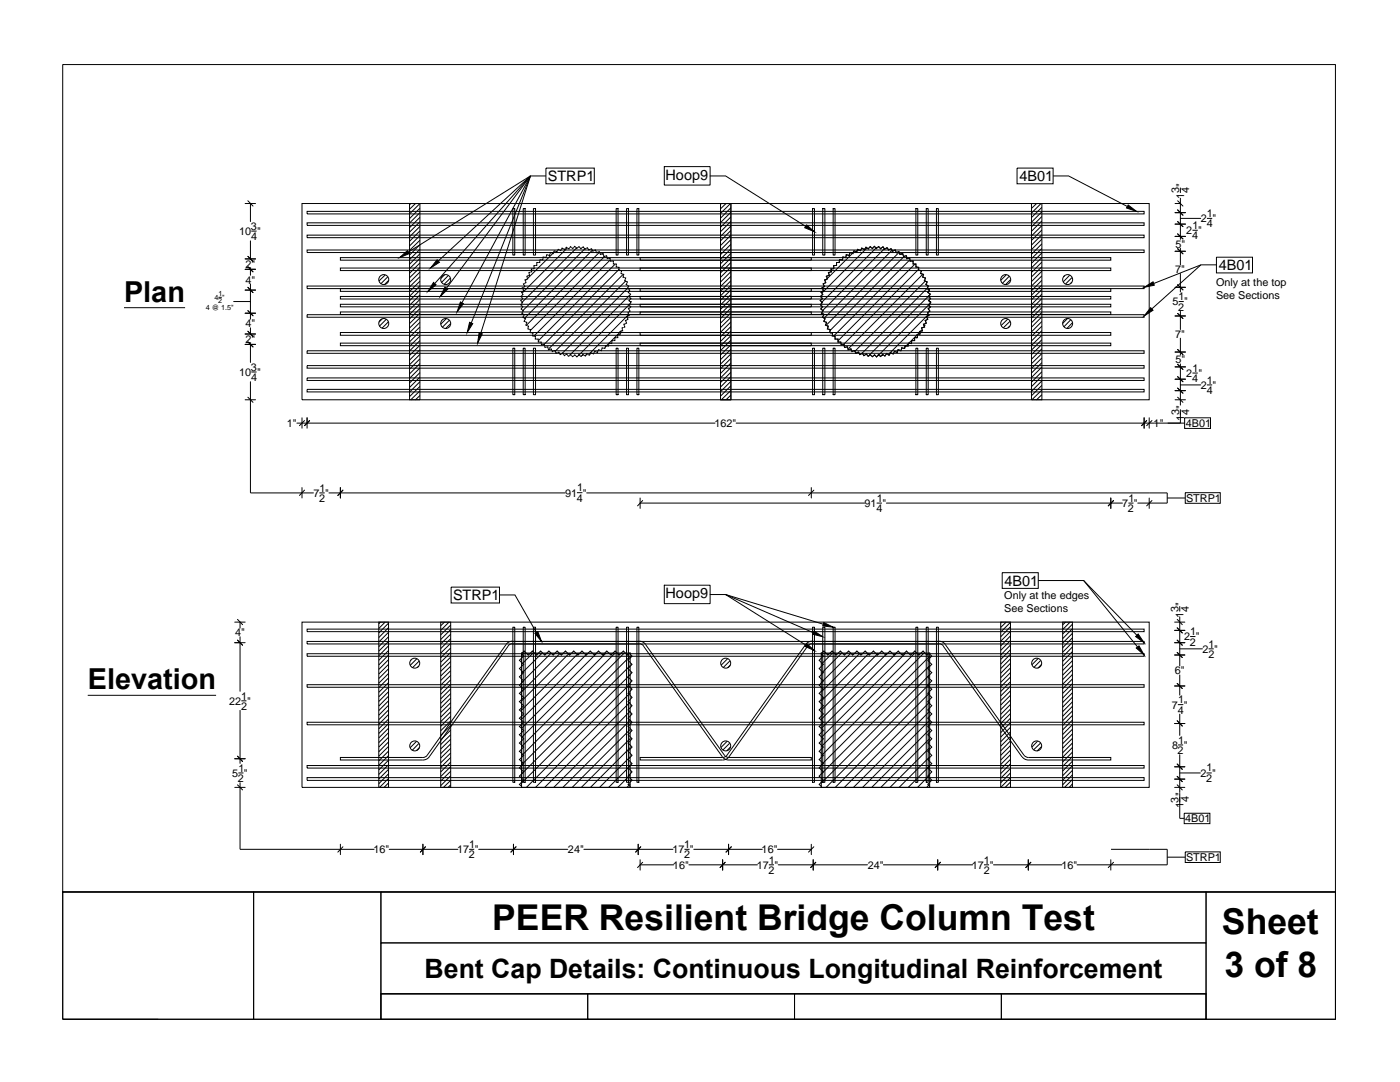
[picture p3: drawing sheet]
<svg xmlns="http://www.w3.org/2000/svg" width="279mm" height="216mm" viewBox="0 0 279 216" stroke-linecap="round" stroke-linejoin="round" font-family="sans-serif">
<!-- layer: Outline -->
<path d="M60.3 40.6h169v39.2h-169zM60.3 124.1h169v33h-169z" fill="none" stroke="#000" stroke-width=".2"/>
<!-- layer: Longitudnial_Reinf -->
<g fill="none" stroke="#000" stroke-width=".2">
<path d="M203 33.5h7.2v3.2h-7.2zM210.2 35.1h3.1l11.7 6.1M235.6 37.4v1.1M235.6 39.6v1M61.3 42.2h167v.5h-167zM61.3 44.5h167v.5h-167zM61.3 46.9h167v.5h-167zM61.3 49.9h167v.5h-167zM61.3 57.1h167v.5h-167zM234.5 40.6h1.1v7.2M234.5 42.4h2.1M234.5 44.7h2.1"/>
<path d="M234.5 47.2h2.1M234.5 50.1h2.1M234.5 57.3h2.1M235.6 43.6h4M235.6 49.5v3.3M235.6 54.6v3.7M238 45.9h1M239.7 52.8l-9.5 3.8M240.9 43.6h1M242.8 52.8h-3.1l-9.8 8.9M242.8 51.3h7.2v3.2h-7.2zM61.3 77.7h167v.5h-167z"/>
<path d="M61.3 75.4h167v.5h-167zM61.3 73h167v.5h-167zM61.3 62.8h167v.5h-167zM61.3 70h167v.5h-167zM234.5 63h2.1M234.5 70.2h2.1M234.5 73.2h2.1M234.5 75.7h2.1M234.5 77.9h2.1M234.5 79.8h2.1M235.2 60.2h1M235.6 76.8h4"/>
<path d="M235.6 72.6v8.2M235.6 62.1v3.7M235.6 67.5v3.3M238 74.4h1M240.9 76.8h1M59.3 84.4h83.4M60.3 83.4v2M61.3 83.4v2M146.9 84.4h83.5M228.3 83.4v2M229.3 83.4v2M235.6 81.7v2.7h-5.1"/>
<path d="M200 114.3h7.2v3.1h-7.2zM207.2 115.8h9.1l10.7 13.3M216.3 115.8l10.6 11M61.3 130.4h167v.6h-167zM61.3 125.5h167v.5h-167zM61.3 136.6h167v.5h-167zM61.3 128h167v.5h-167zM234.4 125.8h2.1M234.4 124.1h2.1M234.4 128.2h2.1M234.4 130.7h2.1M234.4 136.9h2.1"/>
<path d="M235.4 123.1v9.8M235.4 129.5h4.6M235.4 121v1M235.4 134.7v4M237.5 127h1.1M241.2 129.5h1M61.3 155.2h167v.5h-167zM61.3 152.8h167v.5h-167zM61.3 144.1h167v.5h-167zM234.4 144.4h2.1M234.4 153h2.1M234.4 155.5h2.1"/>
<path d="M234.4 157.1h2.1M235.1 140.6h1.1M235.1 148.6h1M235.4 154.2h4.2M235.4 150.6v7.5M235.4 142.5v4.2M235.4 158.3v5M240.8 154.2h1"/>
</g>
<!-- layer: Stirrups -->
<g fill="none" stroke="#000" stroke-width=".2">
<path d="M105.9 35.1l-24.4 15.2M105.9 35.1l-18.5 17M105.9 35.1l-19.1 21.5M105.9 35.1l-16.8 22.4M105.9 35.1l-13.7 25.3M105.9 35.1l-11.8 29.3M109 35.1h-3.1l-9.9 31.4M109 33.5h9.6v3.2h-9.6zM43.6 59.3h.7M48.9 40.6h2.1M48.9 51.7h2.1M48.9 53.7h2.1"/>
<path d="M48.9 57.9h2.1M50 40.6v3.6M50 48.1v3.7M50 53.6v1.3M50 56.7v7M50.2 46.1h1M67.9 59.2h94v.5h-94zM67.9 57.6h94v.5h-94zM67.9 53.5h94v.5h-94zM67.9 51.4h94v.5h-94zM127.7 59.2h94v.5h-94zM127.7 57.6h94v.5h-94z"/>
<path d="M127.7 53.5h94v.5h-94zM127.7 51.4h94v.5h-94zM46.6 60.2h3.4M48.9 62.5h2.1M48.9 66.6h2.1M48.9 68.7h2.1M48.9 79.8h2.1M50 76.2v22.2h12.6M50 65.4v1.4M50 68.6v3.7M50.2 74.2h1M67.9 68.5h94v.5h-94z"/>
<path d="M67.9 66.4h94v.5h-94zM67.9 62.2h94v.6h-94zM67.9 60.7h94v.5h-94zM127.7 68.5h94v.5h-94zM127.7 66.4h94v.5h-94zM127.7 62.2h94v.6h-94zM127.7 60.7h94v.5h-94zM60.3 97.3v2.1M63.7 98.4h1.1M65.6 98.4h47.2M67.9 97.3v2.1M115.1 98.3h1.1"/>
<path d="M117.1 98.4h115.8v2h-5.8M127.7 99.4v2M161.9 97.3v2.1M221.7 99.4v2M229.3 99.4v2M90 117.2h9.7v3.1h-9.7zM99.7 118.7h3.1l4.2 7.5M127.7 100.4h44.8M174.9 100.4h1.1M176.9 100.4h47.1M225.2 100.4h1M46.8 128.2h2.1"/>
<path d="M46.8 124.1h2.1M47.9 124.1v1.2M47.9 127.1v10.8M48.2 139.8h1M101 128.6l-15.9 22.3-.7 .2h-16.5v.6h16.5a1.55 1.55 0 0 0 1.3-.7l15.7-22.1M102.2 128h25.4M102.2 127.9a1.55 1.55 0 0 0-1.2 .7M127.6 127.9a1.55 1.55 0 0 1 1.3 .7M128.4 128.9l15.8 22.1M128.4 128.9l-.6-.4h-25.6l-.4 .1-.4 .3M128.8 128.6l15.8 22.1 .3 .3 .5 .1M160.8 128.6l-15.7 22.1"/>
<path d="M161.2 128.9l-15.7 22.1a1.55 1.55 0 0 1-1.3 .7h-16.5v-.6h16.5l.5-.1 .4-.3M162 128h25.4M162.1 127.9a1.55 1.55 0 0 0-1.3 .7M187.4 127.9a1.55 1.55 0 0 1 1.3 .7M188.2 128.9l15.8 22.1a1.55 1.55 0 0 0 1.2 .7M188.3 128.9l-.4-.3-.5-.1h-25.6l-.6 .4M188.7 128.6l15.7 22.1M46.8 151.4h2.1M46.8 157.1h2.1M47.6 154.2h1M47.9 141.7v10.6M47.9 156.2v13.3h26.8"/>
<path d="M144.2 151a1.55 1.55 0 0 0 1.2 .7M145.4 151.1h16.5v.6h-16.5M204.4 150.7l.4 .3 .4 .1M205.2 151.1h16.5v.6h-16.5M67.9 168.5v2M77.7 169.5h13.7M84.4 168.5v2M93.6 169.5h1M95.5 169.5h17.8M102.5 168.5v2M116.5 169.5h17.8M127.4 168.5v2"/>
<path d="M127.7 171.5v2.1M127.7 172.6h6.8M136.6 169.5h1M137.5 172.6h13.7M138.5 169.5h13.6M144.2 171.5v2.1M145.4 168.5v2M153.4 172.6h1.1M155.2 169.5h6.7M155.3 172.6h17.8M161.9 168.5v2M162.3 171.5v2.1"/>
<path d="M176.3 172.6h17.8M187.1 171.5v2.1M196.4 172.6h1M198.3 172.6h13.6M205.2 171.5v2.1M221.7 171.5v2.1M221.7 169.5h11.2v3.1h-17.9"/>
</g>
<!-- layer: Corrugated_Duct -->
<g fill="none" stroke="#000" stroke-width=".2">
<path d="M105.8 54.3l-.2 .1 .1 .6-.6 .1 .2 .5-.5 .3 .2 .5-.5 .3 .3 .5-.6 .3 .3 .5-.4 .3 .3 .5-.4 .4 .3 .4-.4 .4 .4 .4-.4 .4 .4 .4-.3 .5 .5 .3-.4 .5 .5 .3-.3 .5 .6 .3-.3 .5 .5 .2-.2 .6 .6 .2-.1 .3M109.8 50.7l-.1 .3-.6-.2-.1 .6-.6-.1-.1 .6-.5-.1-.1 .6h-.6v.6h-.6l.1 .6-.6 .1 .1 .5-.2 .1M110.6 50.3l-5.6 5.6M111.2 50v.3l-.6-.2-.2 .5-.6-.2v.2M111.2 50h.1M113.2 49.5l-9 9M115.2 49.4l-11.1 11M116.8 49.5l-12.5 12.6M117 49.6l-.3 .2-.3-.6-.5 .4-.3-.4-.5 .4-.4-.4-.4 .4-.4-.4-.4 .5-.5-.4-.3 .5-.5-.3-.3 .5-.5-.2-.1 .2M117 49.6l.2-.2 .3 .5 .6-.3 .2 .5 .3-.1M118.3 49.9l-13.7 13.7M118.6 50l.3-.1 .2 .5 .5-.2 .2 .6 .3-.2"/>
<path d="M119.6 50.4l-14.5 14.4M120.1 50.7l.3-.1 .1 .6 .6-.2 .1 .6 .6-.1v.6h.6v.6h.6v.6l.6 .1-.1 .5 .6 .1-.1 .3M120.1 50.7h.1M120.8 51.1l-15 14.9M121.8 51.8l-15.3 15.3M122.8 52.7l-15.4 15.3M123.6 53.7l-15.2 15.1M124 54.3l-.1 .3 .6 .2-.1 .2M124.3 54.8l-14.8 14.8M124.4 55l-.1 .3 .6 .2-.2 .5 .5 .2-.1 .3M124.9 56l-14.2 14.2M125.1 56.5l-.1 .3 .5 .3-.3 .5 .5 .3-.2 .2"/>
<path d="M125.4 57.4l-13.3 13.2M125.5 58.1l-.1 .2 .4 .4-.1 .2M125.7 58.9l-.2 .3 .4 .3-.4 .5 .3 .2M125.7 58.9l-12 12M164 58.9l-.3 .3 .5 .4-.5 .4 .4 .4-.4 .4 .5 .4-.2 .2M164.2 57.7l.2 .3-.5 .3 .3 .5-.3 .1M165.6 54.3l-.3 .1 .2 .6-.6 .1 .2 .5-.5 .3 .2 .5-.5 .3 .2 .5-.5 .3 .2 .2M165.8 53.9l.1 .3-.3 .1M169.5 50.7v.3l-.6-.2-.1 .6-.6-.1-.1 .6-.6-.1v.6h-.6v.6h-.5v.6l-.6 .1 .1 .2M170.4 50.3l-5.6 5.6M171.1 50l.1-.2 .5 .2 .3-.5 .5 .3 .3-.5 .5 .4 .4-.5 .4 .4 .4-.4 .4 .4 .5-.4 .4 .4 .4-.4 .3 .6 .5-.4 .3 .5 .5-.3 .3 .5 .3-.1M171.1 50h.1"/>
<path d="M171.1 50l-.1 .3-.6-.2-.2 .5-.5-.2-.2 .2M173 49.5l-9 9M174.9 49.4l-11 11M176.6 49.5l-12.5 12.6M178.1 49.9l-13.7 13.7M178.4 50l.3-.1 .2 .5 .5-.2 .2 .6 .3-.2M179.4 50.4l-14.4 14.4M179.9 50.7l.3-.1 .1 .6 .3-.1M179.9 50.7h.1M180.5 51.1l-14.9 14.9M180.6 51.1l.3-.1 .1 .6 .6-.1v.3M181.6 51.8v.3h.6v.6h.6v.3"/>
<path d="M181.6 51.8l-15.2 15.3M182.6 52.7l-15.4 15.3M182.8 53v.3l.5 .1v.5l.6 .1-.1 .3M183.4 53.7l-15.2 15.1M183.8 54.3l-.1 .3 .6 .2-.2 .5 .3 .1M184.1 54.8l-14.8 14.8M184.4 55.4l.3 .1-.2 .5 .5 .2-.1 .3M184.7 56l-14.2 14.2M184.9 56.5l-.1 .3 .5 .3-.3 .5 .3 .1M185.2 57.4l-13.3 13.2M185.2 57.7l.3 .2-.3 .4 .5 .4-.2 .2M185.2 57.7h.1"/>
<path d="M185.5 58.9l-.2 .3 .4 .3-.4 .5 .2 .2M185.5 58.9l-12.1 12M105.4 65.3v.3l.5 .2-.1 .3M105.9 66.1l-.1 .3h.3M106.1 66.4h.3l-.1 .6 .6 .1-.1 .6h.6v.6h.6l.1 .5h.6v.2M108.7 69.1v.2l.6-.1 .2 .6 .5-.2 .2 .6 .6-.3 .2 .6 .5-.3 .3 .6 .5-.3 .2 .3M112.5 70.7l.1 .3 .5-.4 .3 .5 .3-.1M113.7 70.9l.2-.1 .4 .4 .4-.4 .4 .4 .4-.4 .5 .3 .1-.2M116.1 70.9h.1M117 70.8l-.2 .2-.5-.3-.2 .3M117 70.8h.1M117.4 70.7l-.3-.2-.1 .3"/>
<path d="M121.1 69.1l-.3-.1-.1 .5-.5-.1-.2 .6-.5-.2-.3 .5-.5-.2-.3 .5-.5-.2-.3 .5-.2-.1M123 67.4h-.3v.6h-.6v.6l-.6-.1-.1 .6-.3-.1M123.8 66.4v.3l-.6 .1 .1 .6h-.3M123.8 66.4h.1M124.1 66l-3.4 3.4M124.4 65.3l-.3 .1 .2 .6-.6 .1 .1 .3M125.1 63.9h-.3l.2 .6-.5 .2 .2 .5-.3 .2M125.4 62.8l-7.9 7.9M125.5 62.2l-.2 .2 .3 .5-.5 .3 .2 .5-.2 .2M125.7 60.6l-10.3 10.4M125.8 60.2h.1M125.8 60.2l.1 .2-.4 .4 .4 .4-.5 .4 .4 .5-.3 .1"/>
<path d="M163.9 61.4l-.1 .3 .5 .3-.4 .5 .3 .2M164.2 62.7l.2 .1-.2 .5 .5 .3-.3 .5 .6 .2-.3 .6 .6 .2-.1 .3M164.2 62.7h.1M165.2 65.3l-.1 .3 .6 .2-.1 .6h.2M165.8 66.4h.1M165.9 66.4h.2v.6l.6 .1v.6h.5v.6h.6l.1 .5h.6v.2M168.5 69.1l.1 .2 .5-.1 .2 .6 .5-.2 .2 .6 .6-.3 .2 .6 .5-.3 .3 .6 .3-.2M171.9 70.6l.2-.1 .1 .3M172.2 70.7l.2 .3 .5-.4 .4 .5 .2-.1M173.5 70.9l.2-.1 .4 .4 .4-.4 .4 .4 .4-.4 .5 .3 .2-.2M176 70.9h.1M177.2 70.7l-.3-.2-.3 .5-.5-.3-.1 .3"/>
<path d="M181 69.1l-.3-.1-.2 .5-.6-.1-.1 .6-.6-.2-.1 .5-.6-.2-.2 .5-.6-.2-.3 .5-.2-.1M182.8 67.4h-.3v.6h-.6v.6l-.6-.1-.1 .6-.2-.1M183.6 66.4v.3l-.6 .1 .1 .6h-.3M183.6 66.4h.1M183.9 66l-3.4 3.4M184.2 65.3l-.3 .1 .2 .6-.6 .1 .1 .3M184.4 65l.1 .2-.3 .2M184.4 65h.1M184.9 63.9h-.3l.3 .6-.6 .2 .1 .3M185.2 62.8l-7.9 7.9M185.3 62.7l.1 .2-.5 .3 .3 .5-.3 .2M185.5 60.2h.1"/>
<path d="M185.5 60.2l.2 .2-.4 .4 .4 .4-.5 .4 .4 .5-.5 .3 .1 .3M185.5 60.6l-10.3 10.4M104.1 130.3h21.7v26.8h-21.7zM104.5 130.3l-.4 .4M106.4 130.3l-2.3 2.3M108.2 130.3l-4.1 4.1M110 130.3l-5.9 5.9M111.8 130.3l-7.7 7.8M113.7 130.3l-9.6 9.6M115.5 130.3l-11.4 11.4M117.3 130.3l-13.2 13.2M119.1 130.3l-15 15"/>
<path d="M120.9 130.3l-16.8 16.9M122.8 130.3l-18.7 18.7M124.6 130.3l-20.5 20.5M125.8 134.6l-.5 .5 .8 .8-.8 .8 .8 .8-.8 .9 .8 .8-.8 .8 .8 .8-.8 .9 .8 .8-.8 .8 .8 .8-.8 .9 .8 .8-.8 .8 .8 .8-.8 .9 .8 .8-.8 .8 .8 .8-.8 .9 .8 .8-.8 .8 .8 .8-.8 .9 .8 .8-.8 .8 .5 .4v.2M125.8 134.6l.3-.4-.8-.8 .8-.8-.8-.8 .8-.9-.3-.4v-.2l-.6 .4-.8-.8-.8 .8-.8-.8-.9 .8-.8-.8-.8 .8-.8-.8-.9 .8-.8-.8-.8 .8-.9-.8-.8 .8-.8-.8-.8 .8-.9-.8-.8 .8-.8-.8-.8 .8-.9-.8-.8 .8-.8-.8-.8 .8-.9-.8-.8 .8-.8-.8-.5 .4v.2l.4 .4-.8 .9 .8 .8-.8 .8 .8 .8-.8 .9 .8 .8-.8 .8 .8 .8-.8 .9 .8 .8-.8 .8 .8 .8-.8 .9 .8 .8-.8 .8 .8 .8-.8 .9 .4 .3M125.8 131l-21.7 21.6M125.8 132.8l-21.7 21.6M125.8 134.6l-21.7 21.7M125.8 136.5l-20.7 20.6M125.8 138.3l-18.9 18.8M163.9 130.3h21.6v26.8h-21.6zM164.3 130.3l-.4 .4"/>
<path d="M166.1 130.3l-2.2 2.3M168 130.3l-4.1 4.1M169.8 130.3l-5.9 5.9M171.6 130.3l-7.7 7.8M173.5 130.3l-9.6 9.6M175.3 130.3l-11.4 11.4M177.1 130.3l-13.2 13.2M178.9 130.3l-15 15M180.7 130.3l-16.8 16.9M182.6 130.3l-18.7 18.7M184.4 130.3l-20.5 20.5M185.5 134.6l.5-.4-.8-.8 .8-.8-.8-.8 .8-.9-.5-.4v-.2l-.5 .4-.8-.8-.8 .8-.8-.8-.9 .8-.8-.8-.8 .8-.8-.8-.9 .8-.8-.8-.8 .8-.8-.8-.9 .8-.8-.8-.8 .8-.8-.8-.9 .8-.8-.8-.8 .8-.8-.8-.9 .8-.8-.8-.8 .8-.8-.8-.9 .8-.8-.8-.5 .4v.2l.4 .4-.8 .9 .8 .8-.8 .8 .8 .8-.8 .9 .8 .8-.8 .8 .8 .8-.8 .9 .8 .8-.8 .8 .8 .8-.8 .9 .8 .8-.8 .8 .8 .8-.8 .9 .4 .3"/>
<path d="M185.5 134.6l-.3 .5 .8 .8-.8 .8 .8 .8-.8 .9 .8 .8-.8 .8 .8 .8-.8 .9 .8 .8-.8 .8 .8 .8-.8 .9 .8 .8-.8 .8 .8 .8-.8 .9 .8 .8-.8 .8 .8 .8-.8 .9 .8 .8-.8 .8 .8 .8-.8 .9 .8 .8-.8 .8 .3 .4v.2M185.5 131l-21.6 21.6M185.5 132.8l-21.6 21.6M185.5 134.6l-21.6 21.7M185.5 136.5l-20.6 20.6M185.5 138.3l-18.8 18.8M104.1 145.3l.4 .5-.8 .8 .8 .8-.8 .9 .8 .8-.8 .8 .8 .8-.8 .9 .8 .8-.8 .8 .8 .8-.4 .4M104.1 154.4l-.4 .5 .8 .8-.8 .8 .4 .4v.2M125.8 140.1l-17.1 17M125.8 141.9l-15.3 15.2M125.8 143.7l-13.5 13.4M125.8 145.6l-11.6 11.5"/>
<path d="M125.8 147.4l-9.8 9.7M125.8 149.2l-8 7.9M125.8 151l-6.1 6.1M125.8 152.8l-4.3 4.3M125.8 154.7l-2.5 2.4M125.8 156.5l-.7 .6M163.9 154.4l-.4 .5 .8 .8-.8 .8 .4 .4v.2M163.9 145.3l.4 .5-.8 .8 .8 .8-.8 .9 .8 .8-.8 .8 .8 .8-.8 .9 .8 .8-.8 .8 .8 .8-.4 .4M185.5 140.1l-17 17M185.5 141.9l-15.2 15.2M185.5 143.7l-13.3 13.4M185.5 145.6l-11.5 11.5"/>
<path d="M185.5 147.4l-9.7 9.7M185.5 149.2l-7.9 7.9M185.5 151l-6.1 6.1M185.5 152.8l-4.2 4.3M185.5 154.7l-2.4 2.4M185.5 156.5l-.6 .6"/>
</g>
<!-- layer: 0 -->
<g fill="none" stroke="#000" stroke-width=".2">
<path d="M49.5 40.1l1 1M49.5 51.2l1 1M49.5 53.2l1 1M49.5 57.3l1 1.1M235 41.9l1.1 1M235 40.1l1.1 1M235 44.2l1.1 1M235 46.7l1.1 1M235 49.6l1.1 1M235 56.8l1.1 1M49.5 62l1 1M49.5 66.1l1 1.1"/>
<path d="M49.5 68.2l1 1M49.5 79.3l1 1M235 62.5l1.1 1.1M235 69.7l1.1 1.1M235 72.7l1.1 1M235 75.2l1.1 1M235 77.4l1.1 1.1M235 79.3l1.1 1M60.8 83.9l-1 1M60.8 97.8l-1 1.1M61.8 83.9l-1 1M68.4 97.8l-1 1.1"/>
<path d="M128.3 99.9l-1.1 1M162.4 97.8l-1 1.1M222.2 99.9l-1 1M228.8 83.9l-1 1M229.9 83.9l-1.1 1M229.9 99.9l-1.1 1M232.9 99.4h3.6M233 84.4h3.4M236.4 83.4h5.2v2.1h-5.2zM236.5 98.3h7v2.1h-7zM47.4 127.7l1 1M47.4 123.6l1 1"/>
<path d="M234.9 125.3l1.1 1M234.9 123.6l1.1 1M234.9 127.7l1.1 1M234.9 130.2l1.1 1M234.9 136.4l1.1 1M47.4 150.9l1 1M47.4 156.6l1 1M234.9 143.8l1.1 1.1M234.9 152.5l1.1 1M234.9 154.9l1.1 1.1M234.9 156.6l1.1 1M68.4 169l-1 1"/>
<path d="M84.9 169l-1 1M103 169l-1 1M127.9 169l-1 1M128.3 172.1l-1.1 1M144.7 172.1l-1 1M146 169l-1.1 1M162.4 169l-1 1M162.8 172.1l-1 1M187.7 172.1l-1.1 1M205.7 172.1l-1 1M222.2 172.1l-1 1M232.9 171h3.6"/>
<path d="M235.4 163.3h.9M236.3 162.3h5.2v2.1h-5.2zM236.5 170h7v2.1h-7z"/>
</g>
<!-- layer: Annotations -->
<g fill="none" stroke="#000" stroke-width=".2">
<path d="M24.8 61.4h12.1M17.5 138.7h25.6M12.5 178h254v25.4h-254zM12.5 178h38.1v25.4h-38.1zM50.6 178h25.4v25.4h-25.4zM76 178h164.7v10.1h-164.7zM240.7 178h25.8v25.4h-25.8zM76 188.1h164.7v10.2h-164.7zM76 198.3h164.7v5.1h-164.7zM76 198.3h41.3v5.1h-41.3zM117.3 198.3h41.3v5.1h-41.3zM158.6 198.3h41.2v5.1h-41.2z"/>
<path d="M199.8 198.3h40.9v5.1h-40.9z"/>
</g>
<!-- layer: PVC-Ducts -->
<g fill="none" stroke="#000" stroke-width=".2">
<path d="M76.9 54.9l-1.3 1.2M77.4 55.3l-1.4 1.3M77.5 56l-.7 .7M81.7 40.6h2.1v39.2h-2.1zM82 40.6l-.3 .3M82.9 40.6l-1.2 1.2M83.8 40.6l-2.1 2.1M83.8 41.5l-2.1 2.1M83.8 42.4l-2.1 2.1M83.8 43.4l-2.1 2M83.8 44.3l-2.1 2M83.8 45.2l-2.1 2.1"/>
<path d="M83.8 46.1l-2.1 2M83.8 47l-2.1 2.1M83.8 47.9l-2.1 2.1M83.8 48.8l-2.1 2.1M83.8 49.8l-2.1 2M83.8 50.6l-2.1 2.1M83.8 51.6l-2.1 2M83.8 52.5l-2.1 2M83.8 53.4l-2.1 2M83.8 54.3l-2.1 2.1M83.8 55.2l-2.1 2M83.8 56.1l-2.1 2.1"/>
<path d="M83.8 57l-2.1 2.1M83.8 57.9l-2.1 2.1M83.8 58.9l-2.1 2M83.8 59.7l-2.1 2.1M88.7 54.8l-.7 .8M89.5 55l-1.4 1.4M89.9 55.5l-1.3 1.2M143.8 40.6h2.1v39.2h-2.1zM144 40.6l-.2 .2M144.9 40.6l-1.1 1.1M145.8 40.6l-2 2M145.9 41.5l-2.1 2"/>
<path d="M145.9 42.3l-2.1 2.1M145.9 43.3l-2.1 2.1M145.9 44.2l-2.1 2M145.9 45.1l-2.1 2.1M145.9 46l-2.1 2.1M145.9 46.9l-2.1 2.1M145.9 47.8l-2.1 2.1M145.9 48.7l-2.1 2.1M145.9 49.7l-2.1 2M145.9 50.6l-2.1 2M145.9 51.5l-2.1 2M145.9 52.4l-2.1 2.1"/>
<path d="M145.9 53.3l-2.1 2M145.9 54.2l-2.1 2.1M145.9 55.1l-2.1 2.1M145.9 56l-2.1 2.1M145.9 57l-2.1 2M145.9 57.8l-2.1 2.1M145.9 58.8l-2.1 2M145.9 59.7l-2.1 2M200.8 54.8l-1.1 1.1M201.4 55.1l-1.3 1.4M201.7 55.8l-1 1M205.9 40.6h2v39.2h-2z"/>
<path d="M205.9 40.6v.1M206.9 40.6l-1 1M207.8 40.6l-1.9 1.9M207.9 41.4l-2 2M207.9 42.3l-2 2M207.9 43.2l-2 2.1M207.9 44.1l-2 2.1M207.9 45l-2 2.1M207.9 45.9l-2 2.1M207.9 46.8l-2 2.1M207.9 47.7l-2 2.1M207.9 48.7l-2 2"/>
<path d="M207.9 49.6l-2 2M207.9 50.5l-2 2M207.9 51.4l-2 2M207.9 52.3l-2 2.1M207.9 53.2l-2 2.1M207.9 54.1l-2 2.1M207.9 55l-2 2.1M207.9 55.9l-2 2.1M207.9 56.9l-2 2M207.9 57.8l-2 2M207.9 58.7l-2 2.1M207.9 59.6l-2 2.1"/>
<path d="M212.5 55l-.3 .2M213.5 54.9l-1.3 1.3M213.9 56.4l-.3 .2M213.9 55.4l-1.3 1.3M76.3 63.6l-.7 .7M77.1 63.7l-1.4 1.4M77.5 64.2l-1.3 1.3M83.8 60.7l-2.1 2.1M83.8 61.6l-2.1 2M83.8 62.5l-2.1 2.1M83.8 63.4l-2.1 2.1M83.8 64.3l-2.1 2.1"/>
<path d="M83.8 65.2l-2.1 2.1M83.8 66.1l-2.1 2.1M83.8 67.1l-2.1 2M83.8 68l-2.1 2M83.8 68.9l-2.1 2M83.8 69.8l-2.1 2.1M83.8 70.7l-2.1 2.1M83.8 71.6l-2.1 2.1M83.8 72.5l-2.1 2.1M83.8 73.4l-2.1 2.1M83.8 74.4l-2.1 2M83.8 75.2l-2.1 2.1"/>
<path d="M83.8 76.2l-2.1 2M83.8 77.1l-2.1 2M83.8 78l-1.8 1.8M83.8 78.9l-.9 .9M89.1 63.6l-1.1 1.1M89.7 63.9l-1.4 1.4M89.9 64.6l-1 .9M145.9 60.6l-2.1 2.1M145.9 61.5l-2.1 2.1M145.9 62.4l-2.1 2.1M145.9 63.3l-2.1 2.1M145.9 64.2l-2.1 2.1"/>
<path d="M145.9 65.2l-2.1 2M145.9 66.1l-2.1 2M145.9 67l-2.1 2M145.9 67.9l-2.1 2M145.9 68.8l-2.1 2M145.9 69.7l-2.1 2.1M145.9 70.6l-2.1 2.1M145.9 71.5l-2.1 2.1M145.9 72.4l-2.1 2.1M145.9 73.3l-2.1 2.1M145.9 74.3l-2.1 2M145.9 75.2l-2.1 2"/>
<path d="M145.9 76.1l-2.1 2.1M145.9 77l-2.1 2.1M145.9 77.9l-1.9 1.9M145.9 78.8l-1 1M145.9 79.7l-.1 .1M201.1 63.7l-1.3 1.3M201.5 65l-.3 .4M201.6 64.1l-1.4 1.3M207.9 60.5l-2 2.1M207.9 61.4l-2 2.1M207.9 62.3l-2 2.1M207.9 63.2l-2 2.1"/>
<path d="M207.9 64.1l-2 2.1M207.9 65.1l-2 2M207.9 66l-2 2M207.9 66.9l-2 2M207.9 67.8l-2 2.1M207.9 68.7l-2 2.1M207.9 69.6l-2 2.1M207.9 70.5l-2 2.1M207.9 71.4l-2 2.1M207.9 72.4l-2 2M207.9 73.3l-2 2M207.9 74.2l-2 2.1"/>
<path d="M207.9 75.1l-2 2M207.9 76l-2 2.1M207.9 76.9l-2 2.1M207.9 77.8l-2 2M207.9 78.8l-1 1M207.9 79.6l-.1 .2M213 63.6l-.9 .9M213.7 63.8l-1.4 1.4M214 64.4l-1.1 1.1M75.6 124.1h1.9v33h-1.9zM75.9 124.1l-.3 .4M76.9 124.1l-1.3 1.3"/>
<path d="M77.5 124.3l-1.9 2M77.5 126.2l-1.9 1.9M77.5 128l-1.9 1.9M77.5 129.8l-1.9 2M77.5 136.2l-1.9 1.9M77.5 138l-1.9 2M77.5 139.8l-1.9 2M77.5 125.2l-1.9 2M77.5 127.1l-1.9 1.9M77.5 128.9l-1.9 2M77.5 130.7l-1.9 2M77.5 131.6l-1.9 2"/>
<path d="M77.5 132.6l-1.9 1.9M77.5 133.4l-1.9 2M77.5 134.4l-1.9 1.9M77.5 135.3l-1.9 1.9M77.5 137.1l-1.9 1.9M77.5 138.9l-1.9 2M82.1 131.6l-.1 .1M83.2 131.5l-1.3 1.3M83.6 132.9l-.3 .3M83.6 131.9l-1.3 1.3M88 124.1h1.9v33h-1.9zM88.7 124.1l-.7 .8"/>
<path d="M89.6 124.1l-1.6 1.7M89.9 125.6l-1.9 2M89.9 127.4l-1.9 2M89.9 124.7l-1.9 2M89.9 126.5l-1.9 2M89.9 128.4l-1.9 1.9M89.9 129.3l-1.9 1.9M89.9 130.2l-1.9 1.9M89.9 131.1l-1.9 2M89.9 132l-1.9 2M89.9 132.9l-1.9 2M89.9 133.8l-1.9 2"/>
<path d="M89.9 134.8l-1.9 1.9M89.9 135.7l-1.9 1.9M89.9 136.6l-1.9 1.9M89.9 137.5l-1.9 2M89.9 138.4l-1.9 1.9M89.9 139.3l-1.9 2M145.2 131.5l-1.3 1.2M145.7 131.9l-1.4 1.3M145.7 132.7l-.5 .6M199.7 124.1h2v33h-2zM199.9 124.1l-.2 .2M200.8 124.1l-1.1 1.1"/>
<path d="M201.7 124.2l-2 1.9M201.7 125.1l-2 2M201.7 126l-2 1.9M201.7 126.9l-2 2M201.7 127.8l-2 2M201.7 128.7l-2 2M201.7 129.6l-2 2M201.7 130.5l-2 2M201.7 131.5l-2 1.9M201.7 132.3l-2 2M201.7 133.3l-2 1.9M201.7 134.2l-2 2"/>
<path d="M201.7 135.1l-2 1.9M201.7 136l-2 2M201.7 136.9l-2 2M201.7 137.9l-2 1.9M201.7 138.7l-2 2M201.7 139.7l-2 1.9M207.2 131.4l-1.3 1.2M207.7 131.8l-1.4 1.4M207.8 132.6l-.7 .7M212.1 124.1h1.9v33h-1.9zM212.7 124.1l-.6 .6M213.6 124.1l-1.5 1.5"/>
<path d="M214 124.6l-1.9 1.9M214 125.4l-1.9 2M214 126.4l-1.9 1.9M214 127.3l-1.9 2M214 128.2l-1.9 1.9M214 129.1l-1.9 2M214 130l-1.9 2M214 131l-1.9 1.9M214 131.8l-1.9 2M214 132.8l-1.9 1.9M214 133.7l-1.9 1.9M214 134.6l-1.9 1.9"/>
<path d="M214 135.5l-1.9 1.9M214 136.4l-1.9 2M214 137.3l-1.9 2M214 138.2l-1.9 2M214 139.1l-1.9 2M77.5 145.3l-1.9 1.9M77.5 140.7l-1.9 2M77.5 141.7l-1.9 1.9M77.5 142.6l-1.9 1.9M77.5 143.5l-1.9 1.9M77.5 144.4l-1.9 2M77.5 146.2l-1.9 2"/>
<path d="M77.5 147.1l-1.9 2M77.5 148.1l-1.9 1.9M77.5 148.9l-1.9 2M77.5 149.9l-1.9 1.9M77.5 150.8l-1.9 1.9M77.5 151.7l-1.9 1.9M77.5 152.6l-1.9 1.9M77.5 153.5l-1.9 2M77.5 154.4l-1.9 2M77.5 155.3l-1.7 1.8M77.5 156.2l-.8 .9M83.1 147.9l-1.2 1.3"/>
<path d="M83.6 148.4l-1.3 1.3M83.7 149.2l-.6 .6M89.9 140.2l-1.9 2M89.9 141.1l-1.9 2M89.9 142l-1.9 2M89.9 142.9l-1.9 2M89.9 143.9l-1.9 1.9M89.9 144.8l-1.9 1.9M89.9 145.7l-1.9 1.9M89.9 146.6l-1.9 2M89.9 147.5l-1.9 2M89.9 148.4l-1.9 2"/>
<path d="M89.9 149.3l-1.9 2M89.9 150.3l-1.9 1.9M89.9 151.1l-1.9 2M89.9 152.1l-1.9 1.9M89.9 153l-1.9 2M89.9 153.9l-1.9 1.9M89.9 154.8l-1.9 2M89.9 155.7l-1.4 1.4M89.9 156.6l-.5 .5M145.1 147.9l-1.2 1.3M145.6 148.3l-1.3 1.4M145.8 149.1l-.8 .7"/>
<path d="M201.7 140.6l-2 2M201.7 141.5l-2 1.9M201.7 142.4l-2 2M201.7 143.3l-2 2M201.7 144.2l-2 2M201.7 145.1l-2 2M201.7 146l-2 2M201.7 147l-2 1.9M201.7 147.8l-2 2M201.7 148.8l-2 1.9M201.7 149.7l-2 2M201.7 150.6l-2 1.9"/>
<path d="M201.7 151.5l-2 2M201.7 152.4l-2 2M201.7 153.3l-2 2M201.7 154.2l-2 2M201.7 155.2l-2 1.9M201.7 156.1l-1.1 1M201.7 157l-.2 .1M207.1 147.9l-1.2 1.2M207.7 148.3l-1.4 1.3M207.8 149l-.8 .8M214 140.1l-1.9 1.9M214 140.9l-1.9 2"/>
<path d="M214 141.9l-1.9 1.9M214 142.8l-1.9 2M214 143.7l-1.9 1.9M214 144.6l-1.9 2M214 145.5l-1.9 2M214 146.4l-1.9 2M214 147.3l-1.9 2M214 148.3l-1.9 1.9M214 149.2l-1.9 1.9M214 150.1l-1.9 1.9M214 151l-1.9 1.9M214 151.9l-1.9 2"/>
<path d="M214 152.8l-1.9 2M214 153.7l-1.9 2M214 154.6l-1.9 2M214 155.5l-1.5 1.6M214 156.4l-.6 .7"/>
<circle cx="76.6" cy="55.8" r=".99"/>
<circle cx="88.9" cy="55.8" r=".99"/>
<circle cx="200.7" cy="55.8" r=".99"/>
<circle cx="213.1" cy="55.8" r=".99"/>
<circle cx="76.6" cy="64.6" r=".99"/>
<circle cx="88.9" cy="64.6" r=".99"/>
<circle cx="200.7" cy="64.6" r=".99"/>
<circle cx="213.1" cy="64.6" r=".99"/>
<circle cx="82.8" cy="132.3" r=".99"/>
<circle cx="144.8" cy="132.3" r=".99"/>
<circle cx="206.9" cy="132.3" r=".99"/>
<circle cx="82.8" cy="148.8" r=".99"/>
<circle cx="144.8" cy="148.8" r=".99"/>
<circle cx="206.9" cy="148.8" r=".99"/>
</g>
<!-- layer: Hoop9x30 -->
<g fill="none" stroke="#000" stroke-width=".2">
<path d="M132.6 33.2h9.1v3.7h-9.1zM141.7 35.1h3.1l16 10.1M102.3 41.6h.4v9.3h-.4zM104.4 41.6h.4v9.3h-.4zM106.5 41.6h.4v9.3h-.4zM123 41.6h.3v9.3h-.3zM125 41.6h.4v9.3h-.4zM127.1 41.6h.4v9.3h-.4zM162.2 41.6h.3v9.3h-.3zM164.2 41.6h.4v9.3h-.4zM166.3 41.6h.4v9.3h-.4zM182.8 41.6h.4v9.3h-.4z"/>
<path d="M184.9 41.6h.3v9.3h-.3zM186.9 41.6h.4v9.3h-.4zM102.3 69.5h.4v9.3h-.4zM104.4 69.5h.4v9.3h-.4zM106.5 69.5h.4v9.3h-.4zM123 69.5h.3v9.3h-.3zM125 69.5h.4v9.3h-.4zM127.1 69.5h.4v9.3h-.4zM162.2 69.5h.3v9.3h-.3zM164.2 69.5h.4v9.3h-.4zM166.3 69.5h.4v9.3h-.4zM182.8 69.5h.4v9.3h-.4z"/>
<path d="M184.9 69.5h.3v9.3h-.3zM186.9 69.5h.4v9.3h-.4zM132.6 116.8h9.1v3.7h-9.1zM141.7 118.6h3.1l17.5 7.7M102.3 125.2h.4v30.9h-.4zM104.4 125.2h.4v30.9h-.4zM106.5 125.2h.4v30.9h-.4zM123 125.2h.3v30.9h-.3zM125 125.2h.4v30.9h-.4zM127.1 125.2h.4v30.9h-.4zM162.2 125.2h.3v30.9h-.3zM164.2 125.2h.4v30.9h-.4z"/>
<path d="M164.3 124.6l-19.5-6 16 10.1M166.3 125.2h.4v30.9h-.4zM182.8 125.2h.4v30.9h-.4zM184.9 125.2h.3v30.9h-.3zM186.9 125.2h.4v30.9h-.4z"/>
</g>
<!-- layer: Longitudnial_Reinf -->
<path d="M225.2 40.9l1.6 1.3-2-.7zM228.3 57.3l1.8-1.1 .3 .7zM229.6 61.4l.5 .5-1.8 1.1zM227.1 126.5l1.2 1.7-1.7-1.2zM226.8 129.3l.5-.4 1 1.8z" fill="#000" stroke="#000" stroke-width=".2"/>
<!-- layer: Hoop9x30 -->
<path d="M161 44.9l1.5 1.3-1.9-.8zM161 128.4l1.5 1.4-1.9-.8zM162.5 125.9l1.7 1.2-2-.6zM164.4 124.2l1.9 1-2.1-.3z" fill="#000" stroke="#000" stroke-width=".2"/>
<!-- layer: Stirrups -->
<path d="M79.7 51.4l1.6-1.4 .4 .6zM86.5 56.4l.5 .4-1.6 1.3zM87.2 51.8l.5 .5-1.8 1.2zM88.8 57.3l.6 .4-1.5 1.5zM91.9 60.3l.6 .3-1.3 1.6zM93.7 64.3l.6 .3-1.1 1.8zM95.6 66.4l.7 .2-1 1.9zM106.8 126.4l.5-.4 .8 2z" fill="#000" stroke="#000" stroke-width=".2"/>
<!-- layer: Dimensions -->
<path d="M12.5 12.9h254v165.1h-254z" fill="none" stroke="#000" stroke-width=".2"/>
<!-- layer: Callout_Annoations -->
<path d="M12.6 203.4h19" fill="none" stroke="#000" stroke-width=".2"/>
<g font-size="7.1">
<text x="98.2" y="185.6">PEER Resilient Bridge Column Test</text>
<text x="243.9" y="186.4">Sheet</text>
<text x="244.4" y="194.9">3 of 8</text>
</g>
<g font-size="5.8">
<text x="24.8" y="60.2">Plan</text>
<text x="17.5" y="137.5">Elevation</text>
</g>
<text font-size="5.3" x="84.7" y="195.1">Bent Cap Details: Continuous Longitudinal Reinforcement</text>
<g font-size="2.9">
<text x="132.8" y="35.8">Hoop9</text>
<text x="109.3" y="36.1">STRP1</text>
<text x="203.4" y="36.1">4B01</text>
<text x="243.2" y="53.9">4B01</text>
<text x="90.4" y="119.8">STRP1</text>
<text x="132.8" y="119.4">Hoop9</text>
<text x="200.5" y="116.9">4B01</text>
</g>
<g font-size="2.2">
<text x="235.3" y="38.6" transform="rotate(-90 235.3 38.6)">3</text>
<text x="236.3" y="39.7" transform="rotate(-90 236.3 39.7)">1 &quot;</text>
<text x="237.3" y="38.5" transform="rotate(-90 237.3 38.5)">4</text>
<text x="47.7" y="46.9">10 &quot;</text>
<text x="50.1" y="45.9">3</text>
<text x="50.1" y="47.9">4</text>
<text x="236.8" y="46.7">2 &quot;</text>
<text x="237.9" y="47.8">4</text>
<text x="238" y="45.7">1</text>
<text x="239.6" y="44.3">2 &quot;</text>
<text x="240.8" y="45.4">4</text>
<text x="240.9" y="43.3">1</text>
<text x="49" y="53.5">2&quot;</text>
<text x="234.6" y="49.4">5&quot;</text>
<text x="49" y="56.6">4&quot;</text>
<text x="234.6" y="54.5">7&quot;</text>
<text x="235.2" y="59.9">1</text>
<text x="242.7" y="57">Only at the top</text>
<text x="242.7" y="59.7">See Sections</text>
<text x="49" y="65.3">4&quot;</text>
<text x="234" y="60.9">5 &quot;</text>
<text x="235.1" y="62">2</text>
<text x="49" y="68.4">2&quot;</text>
<text x="234.6" y="67.4">7&quot;</text>
<text x="47.7" y="75">10 &quot;</text>
<text x="50.1" y="74">3</text>
<text x="50.1" y="76">4</text>
<text x="234.6" y="72.5">5&quot;</text>
<text x="236.8" y="75.2">2 &quot;</text>
<text x="237.9" y="76.2">4</text>
<text x="238" y="74.2">1</text>
<text x="239.6" y="77.6">2 &quot;</text>
<text x="240.9" y="76.6">1</text>
<text x="235.3" y="82.8" transform="rotate(-90 235.3 82.8)">3</text>
<text x="236.3" y="84" transform="rotate(-90 236.3 84)">1 &quot;</text>
<text x="237.3" y="82.8" transform="rotate(-90 237.3 82.8)">4</text>
<text x="240.8" y="78.6">4</text>
<text x="57.3" y="85.2">1&quot;</text>
<text x="142.6" y="85.2">162&quot;</text>
<text x="230.2" y="85.2">1&quot;</text>
<text x="236.7" y="85.2">4B01</text>
<text x="62.6" y="99.1">7 &quot;</text>
<text x="63.7" y="100.1">2</text>
<text x="63.7" y="98.1">1</text>
<text x="112.8" y="99.1">91 &quot;</text>
<text x="115.1" y="100.1">4</text>
<text x="115.2" y="98.1">1</text>
<text x="172.5" y="101.1">91 &quot;</text>
<text x="175" y="100.1">1</text>
<text x="224" y="101.2">7 &quot;</text>
<text x="225.2" y="100.1">1</text>
<text x="236.7" y="100.2">STRP1</text>
<text x="174.9" y="102.2">4</text>
<text x="225.1" y="102.2">2</text>
<text x="200.4" y="119.6">Only at the edges</text>
<text x="200.4" y="122.1">See Sections</text>
<text x="235.2" y="122.1" transform="rotate(-90 235.2 122.1)">3</text>
<text x="236.2" y="123.2" transform="rotate(-90 236.2 123.2)">1 &quot;</text>
<text x="237.3" y="122.1" transform="rotate(-90 237.3 122.1)">4</text>
<text x="46.9" y="127">4&quot;</text>
<text x="236.3" y="127.8">2 &quot;</text>
<text x="237.5" y="128.8">2</text>
<text x="237.5" y="126.8">1</text>
<text x="240" y="130.2">2 &quot;</text>
<text x="241.2" y="131.3">2</text>
<text x="241.2" y="129.2">1</text>
<text x="234.5" y="134.5">6&quot;</text>
<text x="45.7" y="140.6">22 &quot;</text>
<text x="48.1" y="141.6">2</text>
<text x="48.2" y="139.6">1</text>
<text x="233.9" y="141.4">7 &quot;</text>
<text x="235.1" y="142.4">4</text>
<text x="235.1" y="140.3">1</text>
<text x="233.9" y="149.5">8 &quot;</text>
<text x="235.1" y="148.4">1</text>
<text x="46.3" y="155">5 &quot;</text>
<text x="47.6" y="154">1</text>
<text x="235" y="150.5">2</text>
<text x="239.6" y="155">2 &quot;</text>
<text x="240.8" y="153.9">1</text>
<text x="47.5" y="156.1">2</text>
<text x="235.2" y="160.2" transform="rotate(-90 235.2 160.2)">3</text>
<text x="236.2" y="161.3" transform="rotate(-90 236.2 161.3)">1 &quot;</text>
<text x="237.3" y="160.1" transform="rotate(-90 237.3 160.1)">4</text>
<text x="240.7" y="156">2</text>
<text x="236.5" y="164.1">4B01</text>
<text x="74.5" y="170.2">16&quot;</text>
<text x="91.2" y="170.3">17 &quot;</text>
<text x="93.6" y="171.3">2</text>
<text x="93.6" y="169.2">1</text>
<text x="113.4" y="170.3">24&quot;</text>
<text x="134.2" y="170.3">17 &quot;</text>
<text x="134.3" y="173.3">16&quot;</text>
<text x="136.5" y="171.3">2</text>
<text x="136.6" y="169.2">1</text>
<text x="151" y="173.4">17 &quot;</text>
<text x="152" y="170.2">16&quot;</text>
<text x="153.4" y="172.3">1</text>
<text x="173.2" y="173.4">24&quot;</text>
<text x="194" y="173.4">17 &quot;</text>
<text x="196.4" y="172.3">1</text>
<text x="211.8" y="173.3">16&quot;</text>
<text x="236.7" y="171.8">STRP1</text>
<text x="153.4" y="174.4">2</text>
<text x="196.3" y="174.4">2</text>
</g>
<g font-size="1.4">
<text x="42.8" y="59.8">4 &quot;</text>
<text x="43.6" y="59.2">1</text>
<text x="41" y="61.9">4 @ 1.5&quot;</text>
<text x="43.5" y="60.6">2</text>
</g>
</svg>
